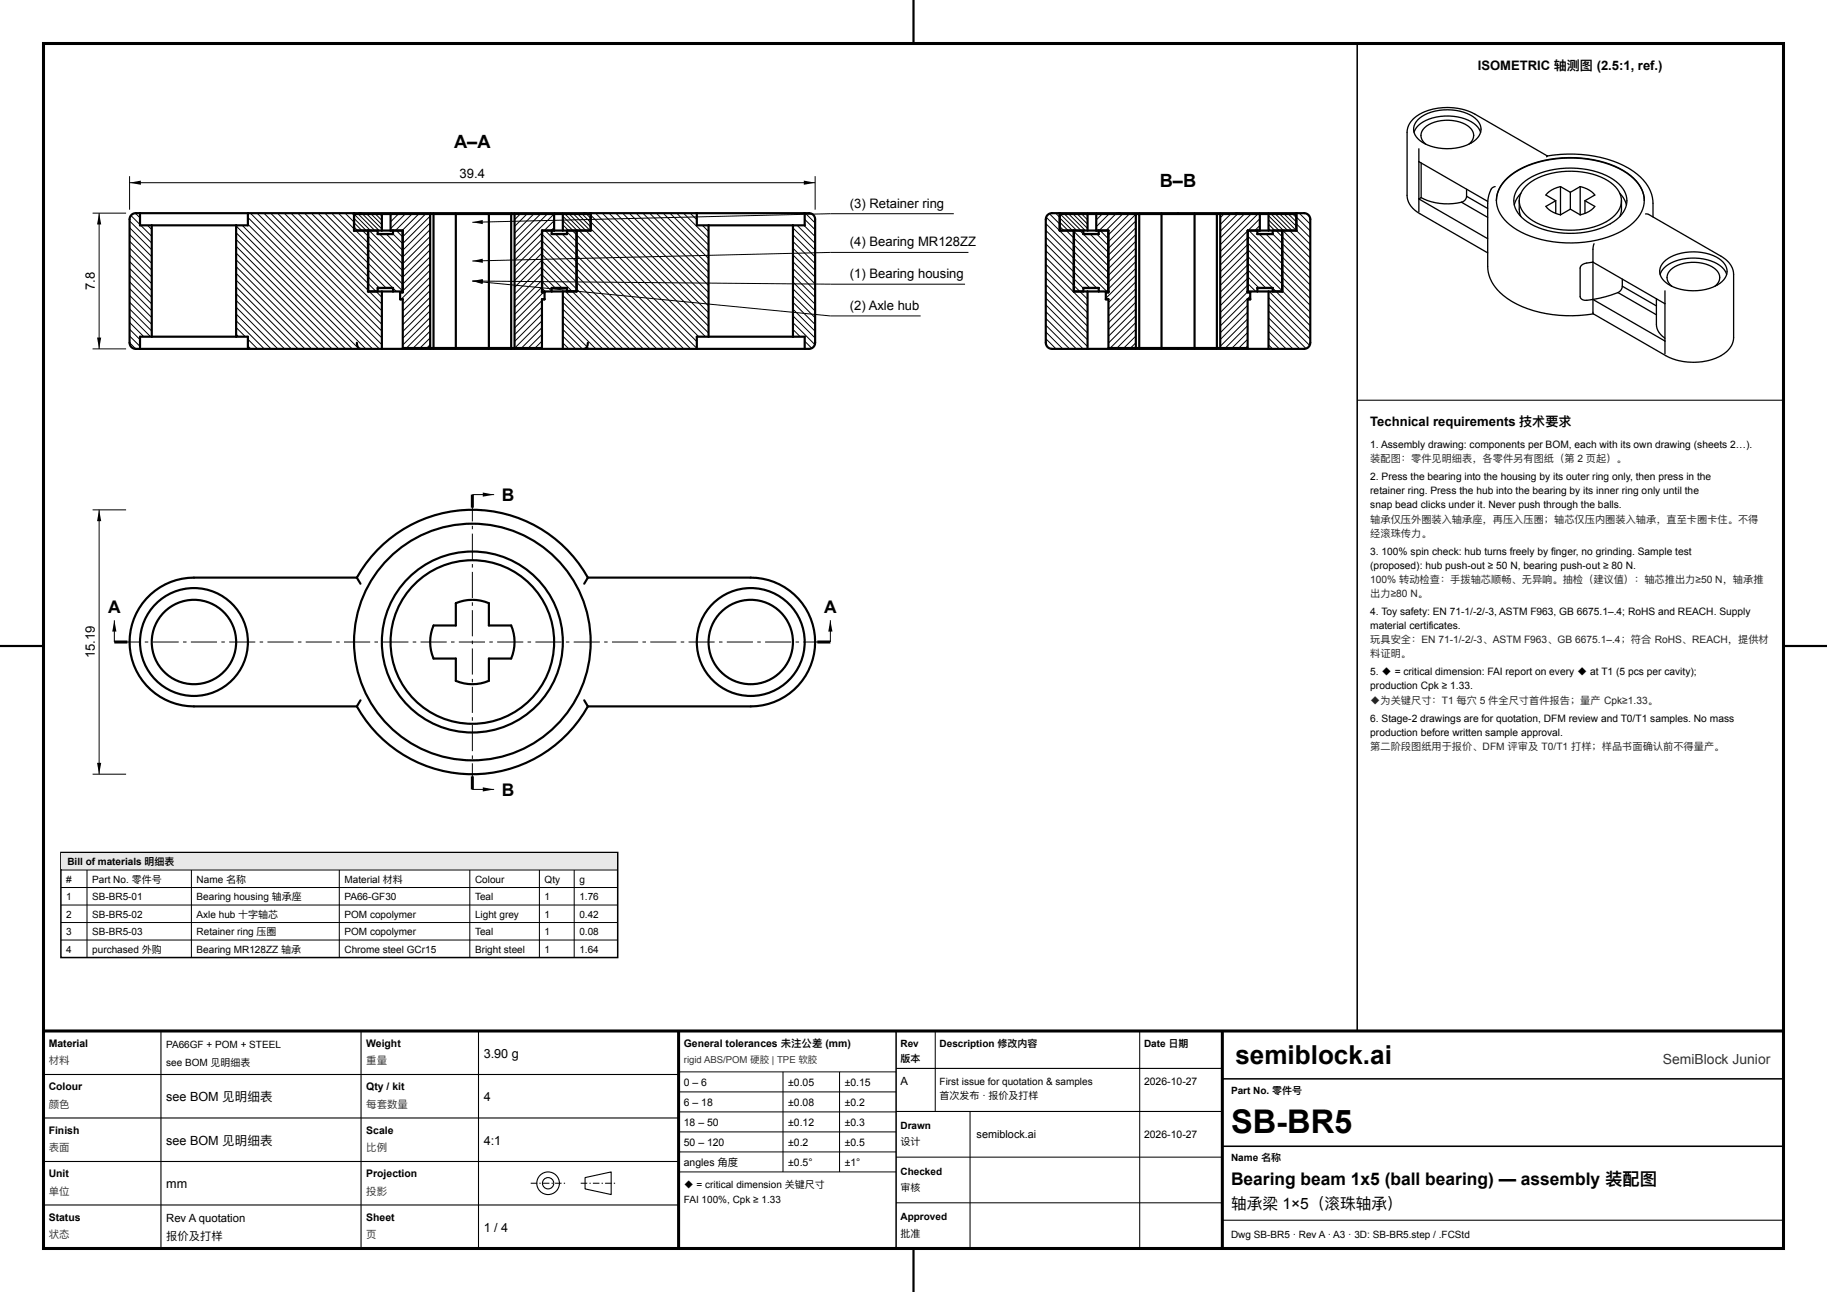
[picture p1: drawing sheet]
<svg xmlns="http://www.w3.org/2000/svg" width="420mm" height="297mm" viewBox="0 0 420 297" stroke-linecap="round" stroke-linejoin="round" font-family="sans-serif">
<path d="M10 10h400v277h-400zM108.6 113.7v3M26.3 147.6h3M187.9 147.6h3M108.6 178.5v3M10 237h400M156 237v50M281 237v50" fill="none" stroke="#000" stroke-width=".7" stroke-linecap="butt"/>
<g fill="none" stroke="#000" stroke-width=".5">
<path d="M210 0v10M30.2 49.4l1-.4h154.8a1.4 1.4 0 0 1 1.4 1.4v28.4a1.4 1.4 0 0 1-1.4 1.4h-154.8a1.4 1.4 0 0 1-1.4-1.4v-28.4zM32.2 49v2.8h24.8v-2.8M34.9 51.8v25.6M54.3 51.8v25.6M81.4 49v4h11.2v14.2h-.6v1.6h.6v11.2h32v-11.2h.6v-1.6h-.6v-14.2h11.2v-4M81.4 49.2h54.4M82.9 49l-.5 .2M84.6 53v14h8M84.7 53v14M86.8 53v.8h3.5v-.8M87.8 49.2v3.8"/>
<path d="M89.8 49.2v3.8M92.5 53v14M98.9 49.2v30.8M99.7 49.2v30.8M104.8 49.2v30.8M112.4 49.2v30.8M117.5 49.2v30.8M118.3 49.2v30.8M124.6 53v14M126.8 53v.8h3.5v-.8M127.4 49.2v3.8M129.4 49.2v3.8"/>
<path d="M132.5 53v14M132.6 53v14h-8M134.3 49l.4 .2M160.2 49v2.8h24.8v-2.8M162.9 51.8v25.6M182.3 51.8v25.6M240.8 49.4l1-.4h58a1.4 1.4 0 0 1 1.4 1.4v28.4a1.4 1.4 0 0 1-1.4 1.4h-58a1.4 1.4 0 0 1-1.4-1.4v-28.4zM243.6 49v4h11.2v14.2h-.6v1.6h.6v11.2h32v-11.2h.6v-1.6h-.6v-14.2h11.2v-4M243.6 49.2h54.4M246.8 53v14h8M246.9 53v14M249.1 53v.8h3.5v-.8"/>
<path d="M250 49.2v3.8M252 49.2v3.8M254.8 53v14M257.4 49l-.7 .2M261.1 49.2v30.8M261.9 49.2v30.8M267 49.2v30.8M274.6 49.2v30.8M279.7 49.2v30.8M280.5 49.2v30.8M284.2 49l.7 .2M289.1 53v.8h3.5v-.8"/>
<path d="M289.6 49.2v3.8M291.6 49.2v3.8M294.7 53v14M294.8 53v14h-8M82 78.8a1.1 1.1 0 0 0 .9 1.4M86.8 67v-.8h3.5v.8M87.8 67v13.2M126.8 67v-.8h3.5v.8M129.4 67v13.2M135.1 78.8a1.1 1.1 0 0 1-.8 1.4M249.1 67v-.8h3.5v.8M250 67v13.2"/>
<path d="M289.1 67v-.8h3.5v.8M291.6 67v13.2M32.2 80.2v-2.8h24.8v2.8M160.2 80.2v-2.8h24.8v2.8M256.7 80l.7 .2M284.9 80l-.7 .2M82 132.8h-37.4a14.8 14.8 0 0 0-14.8 14.8 14.8 14.8 0 0 0 14.8 14.8h37.4M82 132.8l.9 1.4M82 132.8a30.4 30.4 0 0 1 53.1 0M104.8 138.7a9.7 9.7 0 0 1 7.6 0v5.1h5.1a9.7 9.7 0 0 1 0 7.6h-5.1v5.1a9.7 9.7 0 0 1-7.6 0v-5.1h-5.1a9.7 9.7 0 0 1 0-7.6h5.1zM135.1 132.8l-.8 1.4M135.1 132.8h37.5a14.8 14.8 0 0 1 14.8 14.8 14.8 14.8 0 0 1-14.8 14.8h-37.5"/>
<path d="M0 148.5h10M410 148.5h10M82 162.4a30.4 30.4 0 0 0 53.1 0M82.9 161l-.9 1.4M134.3 161l.8 1.4M210 287v10"/>
<circle cx="44.6" cy="147.6" r="9.7"/>
<circle cx="44.6" cy="147.6" r="12.4"/>
<circle cx="108.6" cy="147.6" r="27.2"/>
<circle cx="108.6" cy="147.6" r="20.8"/>
<circle cx="108.6" cy="147.6" r="18.8"/>
<circle cx="172.6" cy="147.6" r="12.4"/>
<circle cx="172.6" cy="147.6" r="9.7"/>
</g>
<g fill="none" stroke="#000" stroke-width=".25">
<path d="M312 92h98M37 237v50M83 237v50M110 237v50M10 247h146M10 257h146M206 245.6h75M206 255.5h75M10 267h146M10 277h146M134.5 270.7l6-1.3v5.2l-6-1.3zM281 280.5h129"/>
<circle cx="126" cy="272" r="2.6"/>
<circle cx="126" cy="272" r="1.3"/>
</g>
<path d="M122 272h8M133.5 272h8" fill="none" stroke="#000" stroke-width=".23" stroke-dasharray="1.5 .5 .3 .5" stroke-linecap="butt"/>
<g fill="none" stroke="#000" stroke-width=".23">
<path d="M21.3 49h7.7M22.8 49v31.2M29.8 40.5v7.7M29.8 42h157.6M29.8 50.8l5.1 5.1M29.8 52.3l5.1 5.1M29.8 53.9l5.1 5.1M29.8 55.4l5.1 5.1M29.8 57l5.1 5.1M29.8 58.6l5.1 5.1M30.1 49.5l2.1 2.1M31.1 49l1.1 1.1"/>
<path d="M32.3 51.8l2.6 2.5M33.9 51.8l1 1M54.3 52l28.2 28.2M54.3 53.5l26.7 26.7M54.3 55.1l25.1 25.1M54.3 56.6l23.6 23.6M54.3 58.2l22 22M54.3 59.7l20.5 20.5M55.7 51.8l28.4 28.4M57 50l30.2 30.2M57 51.5l28.6 28.7M57.6 49l30.2 30.2"/>
<path d="M59.1 49l28.7 28.7M60.7 49l27.1 27.1M62.2 49l25.6 25.6M63.8 49l24 24M65.3 49l22.5 22.4M66.9 49l20.9 20.9M68.4 49l19.4 19.3M70 49l17.2 17.2M71.6 49l17.2 17.2M73.1 49l11.6 11.5M74.7 49l10 10M76.2 49l8.5 8.4"/>
<path d="M77.8 49l3.6 3.6M79.3 49l2.1 2M80.9 49l.5 .5M81.4 49.2l3.8 3.8M81.4 50.2l2.8 2.8M81.4 51.2l1.8 1.8M81.4 52.2l.8 .8M81.8 53l10.8 10.8M82.4 49.2l3.8 3.8M83.3 53l9.3 9.3M83.4 49.2l3.7 3.8M84.3 49.2l3.5 3.4"/>
<path d="M84.6 57.4l8 8M84.6 58.9l8 8M84.9 53l7.7 7.7M85.3 49.2l2.5 2.5M86.3 49.2l1.5 1.5M86.4 53l.4 .4M87.3 53.8l5.3 5.3M87.3 49.2l.5 .5M88.8 53.8l3.8 3.8M90 49.2l-.2 .2M90.3 53.8l2.3 2.2M91.1 53l1.5 1.5"/>
<path d="M91.6 49.2l-1.8 1.8M93.1 49.2l-3.3 3.4M94.7 49.2l-3.8 3.8M96.3 49.2l-3.9 3.8M97.8 49.2l-5.2 5.3M98.9 49.7l-6.3 6.3M98.9 51.2l-6.3 6.4M98.9 52.8l-6.3 6.3M98.9 54.3l-6.3 6.4M98.9 55.9l-6.3 6.3M98.9 57.5l-6.3 6.3M98.9 59l-6.3 6.3"/>
<path d="M119.6 49.2l-1.3 1.3M121.1 49.2l-2.8 2.9M122.7 49.2l-4.4 4.4M124.2 49.2l-5.9 6M124.6 56.9l23.3 23.3M124.6 58.5l21.7 21.7M124.6 53.8l8 8M124.6 55.4l8 8M124.6 53.5l-6.3 6.3M124.6 55l-6.3 6.4M124.6 56.6l-6.3 6.3M124.6 58.2l-6.3 6.3"/>
<path d="M124.6 59.7l-6.3 6.4M125.3 53l7.3 7.3M125.8 49.2l-7.5 7.5M127.4 49.2l-9.1 9.1M127.4 50.7l-2.3 2.3M127.4 52.3l-.7 .7M127.7 53.8l26.4 26.4M129.3 53.8l26.3 26.4M129.4 49.7l3.3 3.3M129.4 50.7l2.3 2.3M129.4 51.7l1.3 1.3M129.4 52.7l.3 .3"/>
<path d="M129.9 49.2l3.8 3.8M130.3 53.3l26.9 26.9M130.9 49.2l29.3 29.3M131.6 53l1 1M131.9 49.2l3.8 3.8M132.5 54l26.3 26.2M132.8 49.2l3 2.9M133.1 53l27.1 27.1M133.8 49.2l2 1.9M134.8 49.2l1 1M135.8 49.4l27.1 27.1M135.8 51l26.4 26.4"/>
<path d="M135.8 52.6l24.8 24.8M136.9 49l26 26M138.5 49l24.4 24.4M140 49l22.9 22.9M141.6 49l21.3 21.3M143.1 49l19.8 19.8M144.7 49l18.2 18.2M146.2 49l16.7 16.7M147.8 49l15.1 15.1M149.3 49l13.6 13.6M150.9 49l12 12M152.4 49l10.5 10.4"/>
<path d="M154 49l8.9 8.9M155.6 49l7.3 7.3M157.1 49l5.8 5.8M158.7 49l1.5 1.5M161.5 51.8l1.4 1.4M182.3 52.4l5.1 5.1M182.3 54l5.1 5.1M182.3 55.5l5.1 5.1M182.3 57.1l5.1 5.1M182.3 58.6l5.1 5.1M183.3 51.8l4.1 4.1M184.8 51.8l2.6 2.6"/>
<path d="M185 50.4l2.4 2.4M185.1 49l2.3 2.3M187.4 40.5v7.7M190.9 49.1h28.4M190.9 58h31.7M240.4 51.4l14.4 14.4M240.4 53l14.1 14M240.4 54.5l11.7 11.7M240.4 56.1l10.1 10.1M240.4 57.6l6.5 6.5M240.4 59.2l6.5 6.5M240.5 49.9l6.4 6.4"/>
<path d="M241.3 49.1l2.3 2.4M242.7 49l.9 .9M243.6 50.1l2.9 2.9M243.6 51.1l1.9 1.9M243.6 52.1l1 .9M243.7 49.2l3.8 3.8M244.7 49.2l3.8 3.8M245.1 53l1.8 1.8M245.7 49.2l3.8 3.8M246.7 53l.2 .2M246.7 49.2l3.3 3.3M246.8 53.1l8 8"/>
<path d="M246.8 54.7l8 8M246.8 56.3l8 7.9M247.7 49.2l2.3 2.3M248.2 53l6.6 6.6M248.7 49.2l1.3 1.3M249.7 49.2l.3 .4M250.6 53.8l4.2 4.2M252.1 53.8l2.7 2.7M252.9 53l1.9 1.9M253.4 49.2l-1.4 1.4M254.5 53l.3 .4M254.9 49.2l-2.9 2.9"/>
<path d="M256.5 49.2l-3.8 3.8M258 49.2l-3.8 3.8M259.6 49.2l-4.8 4.8M261.1 49.2l-6.3 6.4M261.1 50.8l-6.3 6.3M261.1 52.4l-6.3 6.3M261.1 53.9l-6.3 6.3M261.1 55.5l-6.3 6.3M261.1 57l-6.3 6.3M261.1 58.6l-6.3 6.3M281.4 49.2l-.9 .9M282.9 49.2l-2.4 2.4"/>
<path d="M284.5 49.2l-4 4M286 49.2l-5.5 5.5M286.8 54.3l14.4 14.3M286.8 55.8l14.4 14.4M286.8 57.4l14.4 14.4M286.8 58.9l14.4 14.4M286.8 53.1l-6.3 6.3M286.8 54.6l-6.3 6.4M286.8 56.2l-6.3 6.3M286.8 57.7l-6.3 6.4M286.8 59.3l-6.3 6.3M287.1 53l7.7 7.7"/>
<path d="M287.6 49.2l-7.1 7.1M288.7 53l.4 .4M289.1 49.2l-8.6 8.6M289.5 53.8l11.7 11.7M289.6 50.3l-2.7 2.7M289.6 51.9l-1.1 1.1M291 53.8l10.2 10.2M291.6 49.6l3.4 3.4M291.6 50.6l2.4 2.4M291.6 51.5l1.5 1.5M291.6 52.5l.5 .5M292.2 49.2l3.8 3.8"/>
<path d="M292.6 53.8l8.6 8.6M293.2 49.2l3.8 3.8M293.3 53l1.5 1.5M294.2 49.2l7 7M294.7 54.4l6.5 6.5M294.9 53l6.3 6.3M295.2 49.2l2.8 2.8M296.2 49.2l1.8 1.8M296.5 53l4.7 4.8M297.2 49.2l.8 .8M298 49.9l3.2 3.2M298 51.5l3.2 3.2"/>
<path d="M298.7 49l2.5 2.5M300.4 49.1l.7 .8M29.8 60.1l5.1 5.1M29.8 61.7l5.1 5.1M29.8 63.2l5.1 5.1M29.8 64.8l5.1 5.1M29.8 66.3l5.1 5.1M29.8 67.9l5.1 5.1M29.8 69.5l5.1 5.1M29.8 71l5.1 5.1M29.8 72.6l4.8 4.8M29.8 74.1l3.3 3.3"/>
<path d="M29.8 75.7l2.4 2.4M29.8 77.2l2.4 2.4M29.8 78.8l1.4 1.4M54.3 72.2l8 8M54.3 61.3l18.9 18.9M54.3 62.8l17.3 17.4M54.3 64.4l15.8 15.8M54.3 66l14.2 14.2M54.3 67.5l12.7 12.7M54.3 69.1l11.1 11.1M54.3 70.6l9.6 9.6M54.3 73.7l6.4 6.5"/>
<path d="M54.3 75.3l2.1 2.1M54.3 76.8l.5 .6M57 78l2.2 2.2M57 79.5l.6 .7M84.6 60.5l5.7 5.7M90.3 66.2l.8 .8M92.2 67.2l-.2 .3M98.9 60.6l-6.3 6.3M98.9 62.1l-6.7 6.7M98.9 63.7l-6.3 6.3M98.9 65.2l-6.3 6.3M98.9 66.8l-6.3 6.3"/>
<path d="M98.9 68.3l-6.3 6.3M98.9 69.9l-6.3 6.3M98.9 71.5l-6.3 6.3M98.9 73l-6.3 6.3M98.9 74.6l-5.4 5.4M98.9 76.1l-3.9 3.9M98.9 77.7l-2.3 2.3M98.9 79.2l-.8 .8M124.6 60l20.2 20.2M124.6 66.3l.7 .7M124.6 69.1l-6.3 6.3M124.6 70.7l-6.3 6.2"/>
<path d="M124.6 72.2l-6.3 6.3M124.6 73.8l-6.3 6.2M124.6 75.3l-4.7 4.7M124.6 76.9l-3.1 3.1M124.6 78.4l-1.6 1.6M124.6 61.6l4.6 4.6M124.6 63.1l3.1 3.1M124.6 64.7l2.2 2.2M124.6 61.3l-6.3 6.3M124.6 62.8l-6.3 6.4M124.6 64.4l-6.3 6.3M124.6 65.9l-6.3 6.4"/>
<path d="M124.9 67.2l-6.6 6.6M125.2 68.5l-.3 .3M129.4 67.9l12.2 12.3M129.4 69.5l10.7 10.7M129.4 71.1l9.1 9.1M129.4 72.6l7.6 7.6M129.4 74.2l6 6M129.4 75.7l4.5 4.5M129.4 77.3l2.9 2.9M129.4 78.8l1.4 1.4M130 67l13.2 13.2M132.5 60.2l20 20"/>
<path d="M132.5 61.7l18.5 18.5M132.5 63.3l16.9 16.9M182.3 75.7l1.7 1.7M182.3 60.2l5.1 5.1M182.3 61.7l5.1 5.1M182.3 63.3l5.1 5.1M182.3 64.8l5.1 5.1M182.3 66.4l5.1 5.1M182.3 67.9l5.1 5.1M182.3 69.5l5.1 5.1M182.3 71.1l5.1 5.1M182.3 72.6l5.1 5.1"/>
<path d="M182.3 74.2l5 5M182.3 77.3l.1 .1M185 78.4l1.6 1.6M185 80l.2 .2M190.9 65.3h30.9M190.9 72.6h20.7M240.4 60.7l9.6 9.6M240.4 62.3l9.6 9.6M240.4 63.8l9.6 9.6M240.4 65.4l9.6 9.6M240.4 67l9.6 9.6M240.4 68.5l9.6 9.6"/>
<path d="M240.4 70.1l9.6 9.6M240.4 71.6l8.6 8.6M240.4 73.2l7 7M240.4 74.7l5.5 5.5M240.4 76.3l3.9 3.9M240.4 77.8l2.4 2.4M246.8 65.6l3.2 3.2M246.8 64l2.3 2.3M249.8 67l.2 .2M252.6 66.7l.3 .3M261.1 69.5l-6.3 6.3M261.1 72.6l-6.3 6.3"/>
<path d="M261.1 74.1l-5.9 5.9M261.1 75.7l-4.3 4.3M261.1 77.2l-2.7 2.8M261.1 60.1l-6.3 6.4M261.1 61.7l-6.9 6.9M261.1 63.2l-6.3 6.3M261.1 64.8l-6.3 6.3M261.1 66.3l-6.3 6.4M261.1 67.9l-6.3 6.3M261.1 71l-6.3 6.3M261.1 78.8l-1.2 1.2M286.8 60.5l14.4 14.4"/>
<path d="M286.8 63.6l2.6 2.6M286.8 65.1l1.9 1.9M286.8 66.7l.3 .3M286.8 67.1l-6.3 6.3M286.8 70.2l-6.3 6.3M286.8 71.8l-6.3 6.3M286.8 73.3l-6.3 6.3M286.8 74.9l-5.1 5.1M286.8 76.4l-3.6 3.6M286.8 78l-2 2M286.8 79.5l-.5 .5M286.8 62l4.2 4.2"/>
<path d="M286.8 60.8l-6.3 6.4M286.8 62.4l-6.3 6.3M286.8 63.9l-6.3 6.4M286.8 65.5l-6.3 6.3M287.4 68.1l-6.9 6.9M291.6 68.4l9.6 9.6M291.6 69.9l9.5 9.5M291.6 71.5l8.6 8.6M291.6 73l7.2 7.2M291.6 74.6l5.6 5.6M291.6 76.2l4.1 4M291.6 77.7l2.5 2.5"/>
<path d="M291.6 79.3l.9 .9M291.8 67l9.4 9.4M294.7 60.6l6.5 6.5M21.3 80.2h7.7M21.3 117.2h7.7M22.8 117.2v60.8M108.6 113.7h5M26.3 142.6v5M190.9 142.6v5M21.3 178h7.7M108.6 181.5h5M215 237v18.5"/>
<path d="M262 237v50M156 246.4h50M156 251h50M156 255.6h50M180 246.4v23M193 246.4v23M223 255.5v31.5M156 260.2h50M156 264.8h50M156 269.4h50M206 266h75M206 276.5h75"/>
</g>
<path d="M312 10v227M14 196h128v24.1h-128zM206 237v50M281 248h129M281 263.5h129" fill="none" stroke="#000" stroke-width=".35"/>
<g fill="#000">
<path d="M22.8 49l.5 2.6h-1zM29.8 42l2.6-.5v1zM108.6 51.1l2.4-.5v.9zM108.6 60l2.4-.5v.9zM184.8 41.5l2.6 .5-2.6 .5zM108.6 64.6l2.4-.5v1zM108.6 64.6l2.4-.2-.1 .9zM22.3 77.6h1l-.5 2.6zM22.8 117.2l.5 2.6h-1zM111 113.2l2.6 .5-2.6 .5zM26.3 142.6l.5 2.6h-1zM190.9 142.6l.5 2.6h-1z"/>
<path d="M22.3 175.4h1l-.5 2.6zM111 181l2.6 .5-2.6 .4z"/>
</g>
<path d="M108.6 51.1l82.3-2zM108.6 60l82.3-2zM108.6 64.6l82.3 .7zM108.6 64.6l82.3 8z" fill="#000" stroke="#000" stroke-width=".23"/>
<path d="M26.3 147.6h164.6M108.6 181.5v-67.8" fill="none" stroke="#000" stroke-width=".23" stroke-dasharray="6 1 .8 1" stroke-linecap="butt"/>
<g fill="none" stroke="#000" stroke-width=".3">
<path d="M325.1 30.4a5.4 5.4 0 0 1 4.2-3.3 11.3 11.3 0 0 1 10 1.6l.7 .9 .4 .8M325.9 27.6a11 11 0 0 1 10.6-1.8 5.3 5.3 0 0 1 3.9 3.5 3.5 3.5 0 0 1-2.2 3.6 11.7 11.7 0 0 1-11.9-.7 2.99 2.99 0 0 1-.4-4.6zM326.2 34.2v14.5M326.2 37.2l15.8 9.1M326.7 37.5v7.9M327.7 33.1a2.42 2.42 0 0 1 .2-4.1 9 9 0 0 1 9.9 .3 2.36 2.36 0 0 1-.1 3.8M355.6 36.1v-.2a27.8 27.8 0 0 1 19.9 3.5 9.3 9.3 0 0 1 4.5 7.4v3.1M355.7 35.9l-16.6-9.7a13.4 13.4 0 0 0-14 1 4.4 4.4 0 0 0-1.6 3.2v14.5a4.9 4.9 0 0 0 2.9 4.2l15.6 9M326.7 45.4a13.3 13.3 0 0 0 9.3 1.1M326.7 45.4l-.5 .3 15.8 9.2M336 46.5l6 3.5M337.1 45.1l-.3 .9-.8 .5"/>
<path d="M337.1 45.1l4.9 2.8M337.1 43.5v1.6M343.7 42.9h-.2a1.48 1.48 0 0 0-1 1.3l-.4 1.4-.1 1.2v14.4a9.6 9.6 0 0 0 5.4 8 28.6 28.6 0 0 0 18.9 2.9M344 46.1a8 8 0 0 1 4.2-6.4 26.3 26.3 0 0 1 25-.4 8.5 8.5 0 0 1 4.8 6.8M346.1 41.4a19.9 19.9 0 0 1 13.1-5.1 23.6 23.6 0 0 1 15.7 4.1 6.7 6.7 0 0 1 2.5 8.3 13.8 13.8 0 0 1-9.1 6.2 26 26 0 0 1-20.4-2.6 7.6 7.6 0 0 1-3.8-7.1l.6-1.9zM349.2 46.1a6.1 6.1 0 0 0 4 5.1 18.2 18.2 0 0 0 16.8-.7 5.4 5.4 0 0 0 2.7-4.4M349.2 46.1a5.8 5.8 0 0 1 3.6-4.8 18 18 0 0 1 17.5 .7 5.3 5.3 0 0 1 2.4 4.1M349.2 46.1a7.4 7.4 0 0 0 .3 3.4l.1 .3M349.6 44.5l-.8 1.1-.7 1.5M350 42.2a17.7 17.7 0 0 1 13.8-3.4 13.5 13.5 0 0 1 9.3 4.6 5 5 0 0 1-1.4 7 18.8 18.8 0 0 1-14.7 2.9 11.9 11.9 0 0 1-8.4-4.9 4.9 4.9 0 0 1 1.4-6.2zM357.6 46.1l-2.2 1.3 1.1 1.1 2.2 .9M357.6 46.1v3"/>
<path d="M358.7 42.9l-2 .8-1.3 1.1 2.2 1.3M358.7 42.9l2.3 1.3M358.7 42.9v6.5M361 48.1l-2.3 1.3M361 48.1l2.3 1.3M361 44.2v3.9M363.3 42.9l2.2 .9 1.1 1-2.2 1.3M363.3 42.9v6.5M363.3 42.9l-2.3 1.3M364.4 46.1l2.2 1.3-1.3 1.2-2 .8M364.4 46.1v3M366.4 56l-.2 1.3 .1 14.8"/>
<path d="M372.4 44.5l1.1 1.5 .4 1.1M372.7 46.1v2.3l-.3 1.4M378.3 49.2l.7 .1 16.6 9.6a5.1 5.1 0 0 1 2.9 4.2v14.5a5.5 5.5 0 0 1-4 4.7 14.2 14.2 0 0 1-11.6-.5l-16.6-9.7M366.2 68.8a2.95 2.95 0 0 1-2.6 0l-.4-.6v-6.6l.4-.7a4.2 4.2 0 0 1 2.6-.6l16.5 9.5M366.2 68.8l16.5 9.6M371.9 67.3l-2.9 .9-2.8 .6M371.9 67.3l8.9 5.1M372.9 65.8a1.71 1.71 0 0 1-1 1.5M372.9 64.2v1.6M372.9 65.8l7.9 4.5M380.8 68.7v6.4l.6 1.3 1.3 1.4M381.6 63.1a5.4 5.4 0 0 1 4.3-3.3 11.3 11.3 0 0 1 9.9 1.6l.7 .8 .4 .9"/>
<path d="M382.5 60.3a11 11 0 0 1 10.6-1.8 5.3 5.3 0 0 1 3.9 3.4 3.5 3.5 0 0 1-2.2 3.6 11.7 11.7 0 0 1-11.9-.6 2.99 2.99 0 0 1-.4-4.6zM382.7 66.9v14.5M384.3 65.8a2.42 2.42 0 0 1 .2-4.2 9 9 0 0 1 9.9 .3 2.36 2.36 0 0 1-.1 3.9"/>
</g>
<path d="M14.2 196.2h127.6v3.6h-127.6z" fill="#e8e8e8"/>
<path d="M14 200h128M20 200v20.1M44 200v20.1M78 200v20.1M108 200v20.1M124 200v20.1M132 200v20.1M14 204h128M14 208h128M14 212.1h128M14 216.1h128" fill="none" stroke="#000" stroke-width=".23"/>
<text font-size="7.5" x="283" y="260.5">SB-BR5</text>
<text font-size="6" x="284" y="244.5">semiblock.ai</text>
<g font-size="4.2">
<text x="104.4" y="34">A–A</text>
<text x="266.6" y="43">B–B</text>
</g>
<g font-size="4">
<text x="115.3" y="115.2">B</text>
<text x="24.8" y="140.9">A</text>
<text x="189.4" y="140.9">A</text>
<text x="115.3" y="183">B</text>
<text x="283" y="272.5">Bearing beam 1x5 (ball bearing) — assembly 装配图</text>
</g>
<text font-size="3.6" x="283" y="278">轴承梁 1×5（滚珠轴承）</text>
<text font-size="3.2" fill="#333" x="382.3" y="244.5">SemiBlock Junior</text>
<g font-size="3">
<text x="339.7" y="16">ISOMETRIC 轴测图 (2.5:1, ref.)</text>
<text x="105.7" y="41">39.4</text>
<text x="195.4" y="47.7">(3) Retainer ring</text>
<text x="195.4" y="56.6">(4) Bearing MR128ZZ</text>
<text x="195.4" y="63.9">(1) Bearing housing</text>
<text x="21.8" y="66.7" transform="rotate(-90 21.8 66.7)">7.8</text>
<text x="195.4" y="71.2">(2) Axle hub</text>
<text x="315" y="98">Technical requirements 技术要求</text>
<text x="21.8" y="151.3" transform="rotate(-90 21.8 151.3)">15.19</text>
</g>
<g font-size="2.9">
<text x="111.2" y="243.2">3.90 g</text>
<text x="38.2" y="253.2">see BOM 见明细表</text>
<text x="111.2" y="253.2">4</text>
<text x="38.2" y="263.2">see BOM 见明细表</text>
<text x="111.2" y="263.2">4:1</text>
<text x="38.2" y="273.2">mm</text>
<text x="111.2" y="283.2">1 / 4</text>
</g>
<g font-size="2.6">
<text x="207" y="249.4">A</text>
<text x="38.2" y="281">Rev A quotation</text>
<text x="38.2" y="285">报价及打样</text>
</g>
<text font-size="2.5" x="224.5" y="261.7">semiblock.ai</text>
<g font-size="2.4">
<text x="11.2" y="240.6">Material</text>
<text x="84.2" y="240.6">Weight</text>
<text x="157.2" y="240.6">General tolerances 未注公差 (mm)</text>
<text x="11.2" y="250.6">Colour</text>
<text x="84.2" y="250.6">Qty / kit</text>
<text x="157.2" y="249.7">0 – 6</text>
<text x="181.2" y="249.7">±0.05</text>
<text x="194.2" y="249.7">±0.15</text>
<text x="263" y="249.4">2026-10-27</text>
<text x="157.2" y="254.3">6 – 18</text>
<text x="181.2" y="254.3">±0.08</text>
<text x="194.2" y="254.3">±0.2</text>
<text x="11.2" y="260.6">Finish</text>
<text x="84.2" y="260.6">Scale</text>
<text x="157.2" y="258.9">18 – 50</text>
<text x="157.2" y="263.5">50 – 120</text>
<text x="181.2" y="258.9">±0.12</text>
<text x="181.2" y="263.5">±0.2</text>
<text x="194.2" y="258.9">±0.3</text>
<text x="194.2" y="263.5">±0.5</text>
<text x="263" y="261.7">2026-10-27</text>
<text x="157.2" y="268.1">angles 角度</text>
<text x="181.2" y="268.1">±0.5°</text>
<text x="194.2" y="268.1">±1°</text>
<text x="11.2" y="270.6">Unit</text>
<text x="84.2" y="270.6">Projection</text>
<text x="11.2" y="280.6">Status</text>
<text x="84.2" y="280.6">Sheet</text>
</g>
<g font-size="2.4" fill="#333">
<text x="11.2" y="244.6">材料</text>
<text x="84.2" y="244.6">重量</text>
<text x="11.2" y="254.6">颜色</text>
<text x="84.2" y="254.6">每套数量</text>
<text x="11.2" y="264.6">表面</text>
<text x="84.2" y="264.6">比例</text>
<text x="11.2" y="274.6">单位</text>
<text x="84.2" y="274.6">投影</text>
<text x="11.2" y="284.6">状态</text>
<text x="84.2" y="284.6">页</text>
</g>
<g font-size="2.3">
<text x="315" y="103">1. Assembly drawing: components per BOM, each with its own drawing (sheets 2…).</text>
<text x="315" y="110.4">2. Press the bearing into the housing by its outer ring only, then press in the</text>
<text x="315" y="113.6">retainer ring. Press the hub into the bearing by its inner ring only until the</text>
<text x="315" y="116.9">snap bead clicks under it. Never push through the balls.</text>
<text x="315" y="127.5">3. 100% spin check: hub turns freely by finger, no grinding. Sample test</text>
<text x="315" y="130.7">(proposed): hub push-out ≥ 50 N, bearing push-out ≥ 80 N.</text>
<text x="315" y="141.4">4. Toy safety: EN 71-1/-2/-3, ASTM F963, GB 6675.1–.4; RoHS and REACH. Supply</text>
<text x="315" y="144.6">material certificates.</text>
<text x="315" y="155.2">5. ◆ = critical dimension: FAI report on every ◆ at T1 (5 pcs per cavity);</text>
<text x="315" y="158.5">production Cpk ≥ 1.33.</text>
<text x="315" y="165.9">6. Stage-2 drawings are for quotation, DFM review and T0/T1 samples. No mass</text>
<text x="315" y="169.1">production before written sample approval.</text>
<text x="15.2" y="202.9">#</text>
<text x="15.5" y="198.9">Bill of materials 明细表</text>
<text x="21.2" y="202.9">Part No. 零件号</text>
<text x="45.2" y="202.9">Name 名称</text>
<text x="79.2" y="202.9">Material 材料</text>
<text x="109.2" y="202.9">Colour</text>
<text x="125.2" y="202.9">Qty</text>
<text x="133.2" y="202.9">g</text>
<text x="15.2" y="206.9">1</text>
<text x="21.2" y="206.9">SB-BR5-01</text>
<text x="45.2" y="206.9">Bearing housing 轴承座</text>
<text x="79.2" y="206.9">PA66-GF30</text>
<text x="109.2" y="206.9">Teal</text>
<text x="125.2" y="206.9">1</text>
<text x="133.2" y="206.9">1.76</text>
<text x="15.2" y="210.9">2</text>
<text x="15.2" y="215">3</text>
<text x="21.2" y="210.9">SB-BR5-02</text>
<text x="21.2" y="215">SB-BR5-03</text>
<text x="45.2" y="210.9">Axle hub 十字轴芯</text>
<text x="45.2" y="215">Retainer ring 压圈</text>
<text x="79.2" y="210.9">POM copolymer</text>
<text x="79.2" y="215">POM copolymer</text>
<text x="109.2" y="210.9">Light grey</text>
<text x="109.2" y="215">Teal</text>
<text x="125.2" y="210.9">1</text>
<text x="125.2" y="215">1</text>
<text x="133.2" y="210.9">0.42</text>
<text x="133.2" y="215">0.08</text>
<text x="15.2" y="219">4</text>
<text x="21.2" y="219">purchased 外购</text>
<text x="45.2" y="219">Bearing MR128ZZ 轴承</text>
<text x="79.2" y="219">Chrome steel GCr15</text>
<text x="109.2" y="219">Bright steel</text>
<text x="125.2" y="219">1</text>
<text x="133.2" y="219">1.64</text>
<text x="38.2" y="241">PA66GF + POM + STEEL</text>
<text x="38.2" y="245">see BOM 见明细表</text>
<text x="207" y="240.6">Rev</text>
<text x="207" y="244.2">版本</text>
<text x="216" y="240.6">Description 修改内容</text>
<text x="263" y="240.6">Date 日期</text>
<text x="216" y="249.4">First issue for quotation &amp; samples</text>
<text x="283" y="251.5">Part No. 零件号</text>
<text x="216" y="252.6">首次发布 · 报价及打样</text>
<text x="207" y="259.5">Drawn</text>
<text x="207" y="263.3">设计</text>
<text x="283" y="267">Name 名称</text>
<text x="157.2" y="273">◆ = critical dimension 关键尺寸</text>
<text x="207" y="270">Checked</text>
<text x="207" y="273.8">审核</text>
<text x="157.2" y="276.6">FAI 100%, Cpk ≥ 1.33</text>
<text x="207" y="280.5">Approved</text>
<text x="207" y="284.3">批准</text>
<text x="283" y="284.6">Dwg SB-BR5 · Rev A · A3 · 3D: SB-BR5.step / .FCStd</text>
</g>
<g font-size="2.3" fill="#222">
<text x="315" y="106.2">装配图：零件见明细表，各零件另有图纸（第 2 页起）。</text>
<text x="315" y="120.1">轴承仅压外圈装入轴承座，再压入压圈；轴芯仅压内圈装入轴承，直至卡圈卡住。不得</text>
<text x="315" y="123.4">经滚珠传力。</text>
<text x="315" y="134">100% 转动检查：手拨轴芯顺畅、无异响。抽检（建议值）：轴芯推出力≥50 N，轴承推</text>
<text x="315" y="137.2">出力≥80 N。</text>
<text x="315" y="147.9">玩具安全：EN 71-1/-2/-3、ASTM F963、GB 6675.1–.4；符合 RoHS、REACH，提供材</text>
<text x="315" y="151.1">料证明。</text>
<text x="315" y="161.7">◆为关键尺寸：T1 每穴 5 件全尺寸首件报告；量产 Cpk≥1.33。</text>
<text x="315" y="172.4">第二阶段图纸用于报价、DFM 评审及 T0/T1 打样；样品书面确认前不得量产。</text>
</g>
<text font-size="2.2" fill="#333" x="157.2" y="244.4">rigid ABS/POM 硬胶 | TPE 软胶</text>
</svg>
